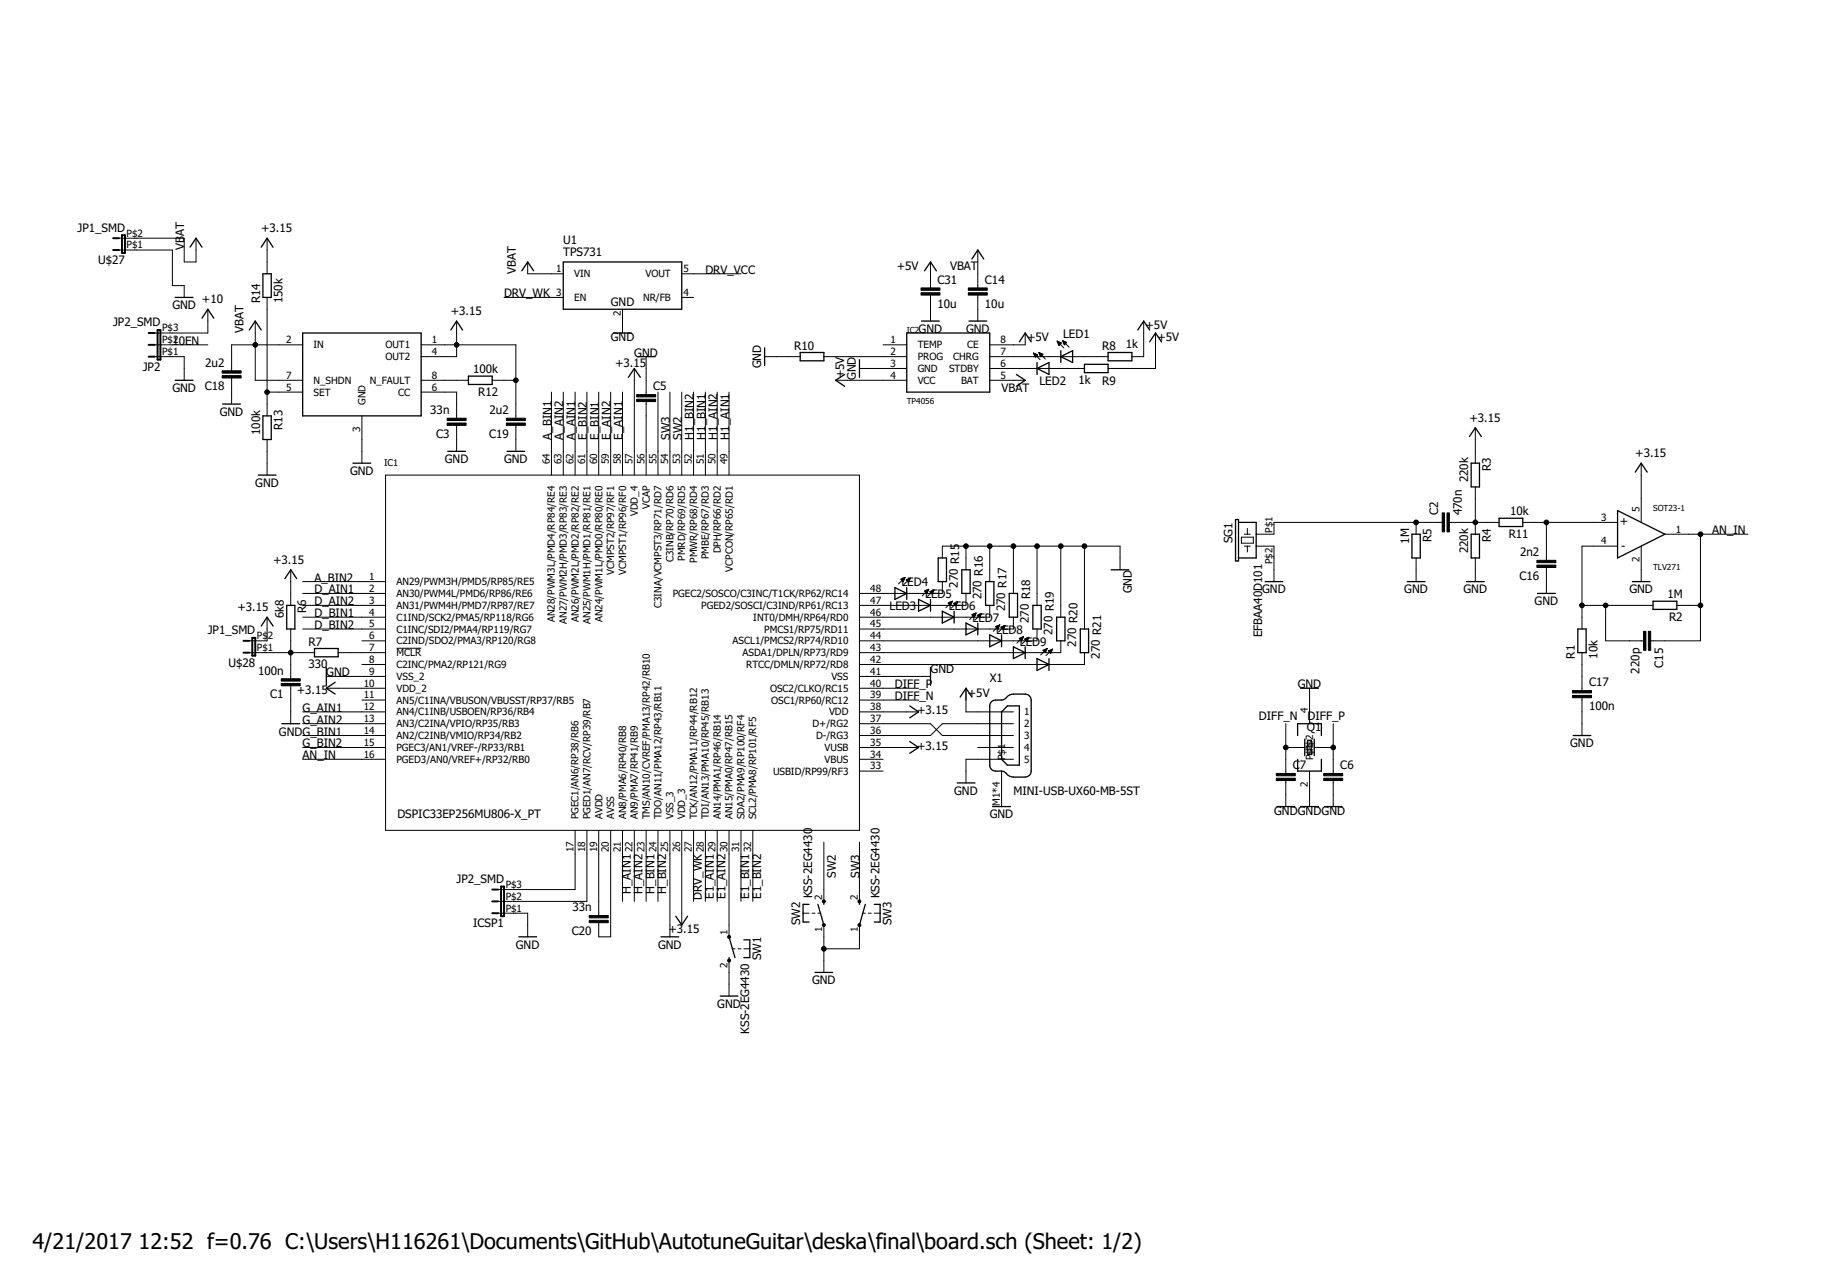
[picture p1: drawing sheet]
<svg xmlns="http://www.w3.org/2000/svg" width="297mm" height="210mm" viewBox="0 0 297 210" stroke-linecap="round" stroke-linejoin="round" font-family="sans-serif">
<g fill="none" stroke="#000" stroke-width=".16">
<path d="M19.4 38.8h10.6v3.9h1.9v-3.9M43.5 38.8v5.8M19.4 40.7h8.7v5.8h1.9v2M25.2 58.1h4.8v3.9M25.2 56.2h8.7M33.9 50.4v3.9h-8.7M41.6 52.3v9.7h7.7M43.5 48.5v19.3M49.3 56.2h-11.6v4.2M68.6 56.2h15.5v12M74.4 52.3v5.8h-5.8M82.1 48.5h9.7"/>
<path d="M86 42.7v1.9h5.8M101.4 50.4v3.9M105.3 58.1v6.2M111.1 44.6h9.6M111.1 48.5h1.9M124.6 58.1h5.8M134.2 58.1h13.5M143.9 56.2h3.8M151.6 42.7v4.2M151.6 48.1v4.2M159.3 40.7v6.2M159.3 48.1v4.2"/>
<path d="M161.3 58.1h19.3M167 54.3v1.9h-5.7M168.4 57.6l1.1 1M168.4 57.6h.1M168.4 57.6l.7 .2-.4 .4zM168.4 57.6h.2M168.5 57.7h.3M168.5 57.8h.5M168.6 57.9h.4M168.6 58h.3M168.6 58.1h.3M169.3 57.4l1 1.1"/>
<path d="M169.3 57.4l.6 .3-.3 .4zM169.3 57.5h.1M169.3 57.6h.2M169.4 57.6h.3M169.4 57.7h.5M169.4 57.8h.5M169.5 57.9h.3M169.5 58h.2M169.5 58.1h.1M172.3 55.6l1 1.1M172.3 55.6h.1M172.3 55.6l.6 .3-.3 .4"/>
<path d="M172.3 55.6l.3 .7M172.3 55.7h.2M172.3 55.8h.4M172.4 55.9h.4M172.4 55.9h.5M172.4 56h.4M172.5 56.1h.2M172.5 56.2h.1M172.6 56.3h.1M173.1 55.5l1.1 1.1M173.1 55.5l.7 .3-.4 .4zM173.1 55.5h.1"/>
<path d="M173.2 55.6h.2M173.2 55.7h.4M173.2 55.8h.6M173.3 55.9h.4M173.4 56h.2M173.4 56.1h.1M186.4 52.3v5.8h-2M188.3 54.3v5.7h-7.7M37.7 61.6v4.2M43.5 63.9h5.8M43.5 71.6v5.8M59 67.8v7.7"/>
<path d="M62.8 77.4h77.2v57.9h-77.2zM68.6 63.9h5.8v4.3M68.6 62h7.7M74.4 69.3v4.3M80.2 62h3.9M84.1 69.3v4.3M89.9 63.9v13.5M91.8 63.9v13.5M93.7 63.9v13.5M95.6 63.9v13.5M97.6 63.9v13.5M99.5 63.9v13.5"/>
<path d="M101.4 63.9v13.5M103.4 60v17.4M105.3 65.4v12M107.2 63.9v13.5M109.2 63.9v13.5M111.1 63.9v13.5M113 63.9v13.5M114.9 63.9v13.5M116.9 63.9v13.5M118.8 63.9v13.5M136.2 62h11.5M140 60h7.7"/>
<path d="M161.3 62h5.7M161.3 60h15.4M240.4 69.7v5.8M240.4 79.4v7.7M267.4 75.5v9.6M47.4 92.9v5.8M49.3 94.8h13.5M49.3 96.7h13.5M49.3 98.7h13.5M146.8 94.4h.5M146.9 94.4h.5M146.9 94.5h.4"/>
<path d="M147 94.6h.2M147.1 94.7h.1M147.1 94.3h.3M147.2 94.8h.1M147.3 94.2h.1M147.5 94.1l-1.1 1.1M147.5 94.1l-.7 .3 .4 .4M147.5 94.1l-.3 .7M147.7 94.5h.5M147.8 94.6h.3M147.8 94.4h.4M147.8 94.7h.3"/>
<path d="M147.9 94.8h.2M148 94.4h.3M148 94.9h.1M148.2 94.3h.1M148.3 94.2l-1 1.1M148.3 94.2l-.6 .3 .3 .4M148.3 94.2l-.3 .7M150.6 96.3l.7-.3-.3 .7zM150.7 96.4h.5M150.7 96.3h.5M150.8 96.5h.3M150.9 96.5h.2"/>
<path d="M150.9 96.6h.2M150.9 96.2h.4M151.1 96.1h.2M151.3 96l-1 1.1M151.5 96.4l.7-.3-.3 .7zM151.6 96.5h.4M151.6 96.4h.5M151.7 96.6h.3M151.8 96.3h.3M151.9 96.8h.1M152 96.2h.2M152.2 96.1l-1.1 1.1"/>
<path d="M153.5 94.8v1.9h-13.5M153.5 90.9v-1.9h29v3.9M154.5 98.3l.7-.3-.3 .7zM154.6 98.3h.4M154.6 98.2h.5M154.6 98.4h.4M154.7 98.5h.3M154.8 98.1h.3M154.8 98.6h.1M154.9 98.6h.1M155 98.1h.2M155.2 98l-1.1 1"/>
<path d="M155.2 98h.1M155.4 98.4h.5M155.5 98.5h.4M155.5 98.3h.4M155.6 98.6h.2M155.7 98.6h.1M155.7 98.2h.3M155.7 98.7h.1M155.9 98.1h.1M156 98.1l-1 1M156 98.1l-.6 .3 .4 .3M156 98.1l-.2 .6"/>
<path d="M157.4 96.7v2h-17.4M157.4 89v3.9M158.8 100h.2M159 99.9h.1M159 99.9l-1 1.1M159.9 100l-1 1M159.9 100l-.7 .3 .4 .4M159.9 100l-.3 .7M161.3 98.7v1.9h-21.3M161.3 89v5.8M165.1 89v7.7M169 89v9.7"/>
<path d="M172.8 89v11.6M176.7 89v13.5M202.3 87.5h1.9v1h-1.9zM202.8 89h.9M202.8 87.1h.9M203.2 86.1v1M203.2 89v1M204.7 89h2.9v5.8M230.7 85.1v2M230.7 90.9v3.9M235 85.1h-27.4v2h-2.9M236.2 85.1h8.1"/>
<path d="M240.4 90.9v3.9M248.1 85.1h15.5M252 85.1v6.2M252 92.5v4.2M257.8 98.7h11.5M261.6 98.7v5.7h6.2M263.6 89h-5.8v13.5M267.4 89v5.8M271.3 87.1h13.5M273.2 98.7h3.9M277.1 87.1v17.3h-8.1M40.6 106.4h10.6"/>
<path d="M43.5 100.6v3.8h-2.9M47.4 102.5v8.1M47.4 111.8v6.1M49.3 100.6h13.5M49.3 102.5h13.5M49.3 116h13.5M49.3 117.9h13.5M49.3 119.9h13.5M53.2 110.2h9.6M53.2 112.2h9.6M55.1 106.4h7.7M59 104.4h3.8"/>
<path d="M59 108.3h3.8M59 114.1h3.8M64.6 105.6h4M140 110.2h11.6M140 112.2h9.7M140 114.1h9.7M140 116h9.7M140 117.9h11.6l1.9 2h11.6M157.4 112.2v3.8h7.7M158.4 100.2l.6-.3-.3 .7zM158.4 100.2h.5M158.5 100.3h.4"/>
<path d="M158.6 100.4h.2M158.6 100.1h.4M158.7 100.5h.1M159.3 100.3h.5M159.3 100.2h.5M159.4 100.4h.3M159.4 100.5h.3M159.5 100.2h.4M159.6 100.7h.1M159.7 100.1h.2M162.2 102.1l.7-.3-.3 .7zM162.3 102.2h.5"/>
<path d="M162.3 102.1h.5M162.4 102.3h.3M162.5 102.3h.2M162.5 102h.3M162.5 102.4h.1M162.7 101.9h.2M162.9 101.8h.1M162.9 101.8l-1.1 1.1M163.1 102.3h.5M163.2 102.2h.5M163.2 102.3h.4M163.3 102.4h.3"/>
<path d="M163.4 102.1h.3M163.5 102.6h.1M163.6 102h.1M163.8 101.9l-1.1 1.1M163.8 101.9l-.7 .3 .4 .4M163.8 101.9l-.3 .7M165.1 100.6v1.9h-25.1M165.1 117.9h-11.6l-1.9 2h-11.6M166.1 104.1l.7-.3-.3 .6zM166.1 104.1h.5M166.1 104h.5M166.2 104.2h.4"/>
<path d="M166.3 104.3h.2M166.3 103.9h.4M166.4 104.4h.1M166.5 103.9h.2M166.7 103.8h.1M166.8 103.8l-1.1 1M167 104.2h.5M167 104.1h.5M167.1 104.3h.3M167.2 104.4h.2M167.2 104h.4M167.3 104.5h.1"/>
<path d="M167.4 103.9h.2M167.6 103.9l-1 1M167.6 103.9l-.6 .2 .3 .4M167.6 103.9l-.3 .6M169 102.5v1.9h-29M169.9 106l.7-.3-.3 .7zM170 106h.5M170.1 106.1h.3M170.2 106.2h.2M170.2 105.9h.3M170.3 106.3h.1M170.4 105.8h.2"/>
<path d="M170.6 105.7h.1M170.6 105.7l-1 1M170.9 106.1h.4M170.9 106h.5M170.9 106.2h.4M171 106.3h.3M171.1 106h.3M171.1 106.4h.1M171.2 106.5h.1M171.3 105.9h.1M171.5 105.8l-1.1 1M171.5 105.8h.1"/>
<path d="M171.5 105.8l-.7 .3 .4 .4M171.5 105.8l-.3 .7M172.8 104.4v2h-32.8M176.7 106.4v1.9h-36.7M209.5 117.9v8.1M213.4 112.2v5.7M217.2 117.9v8.1M257.8 106.4v6.1M257.8 113.7v6.2M49.3 121.8h13.5M49.3 123.7h13.5M93.7 135.3v9.7h-12.5"/>
<path d="M95.6 135.3v11.6h-14.4M97.6 135.3v13.9M99.5 135.3v17.4h-1.9v-2.3M101.4 135.3v11.6M103.4 135.3v11.6M105.3 135.3v11.6M107.2 135.3v11.6M109.2 135.3v17.4M111.1 135.3v15.4M113 135.3v11.6M114.9 135.3v11.6M116.9 135.3v11.6"/>
<path d="M118.8 135.3v17.4M120.7 135.3v11.6M122.7 135.3v11.6M134.2 137.2v9.7M140 137.2v9.7M140 121.8h9.7M140 123.7h3.9M140 125.7h3.9M159.3 121.8h5.8M163.2 125.7v5.7M165.1 123.7h-7.7v3.9M209.5 121.8h3.1"/>
<path d="M209.5 127.2v4.2M213.4 125.7v5.7M214.1 121.8h3.1M217.2 127.2v4.2M81.2 148.8h4.8v3.9M118.8 156.5v5.8M119.3 154.6h.5M120.2 154.6h.5M121.2 154.6h1M130.9 148.8h.9M132.3 148.8h.5M133.3 148.8h.5"/>
<path d="M134.2 150.7v7.8M140 150.7v3.9h-5.8M140.5 148.8h.5M141.5 148.8h.5M142.5 148.8h.9"/>
</g>
<g fill="none" stroke="#000" stroke-width=".21">
<path d="M28.6 48.5h2.9M31 40.3l.9-1.5 1 1.5M32.9 51.9l1-1.5 .9 1.5M40.6 53.8l1-1.5 1 1.5M42.6 40.3l.9-1.5 1 1.5M42.8 44.6h1.4v3.9h-1.4zM49.3 54.3h19.3v13.5h-19.3zM73.4 53.8l1-1.5 1 1.5M85 44.1l1-1.4 1 1.4M91.8 42.7h19.3v7.7h-19.3zM100 54.3h2.9M103.8 58.1h2.9"/>
<path d="M124.6 56.7v2.9M130.4 57.4h3.8v1.4h-3.8zM140 58.6v2.9M147.7 54.3h13.6v9.6h-13.6zM150.2 52.3h2.9M150.6 44.1l1-1.4 1 1.4M157.9 52.3h2.9M158.4 42.2l.9-1.5 1 1.5M166.1 55.7l.9-1.4 1 1.4M169 59.1v1.9M172.8 58.1l2-1v2zM172.8 57.1v2"/>
<path d="M176.7 59.4h3.9v1.3h-3.9zM180.6 57.4h3.8v1.4h-3.8zM185.4 53.8l1-1.5 .9 1.5M187.3 55.7l1-1.4 1 1.4M28.6 62h2.9M36.3 65.8h2.9M42.1 77.4h2.9M42.8 67.8h1.4v3.8h-1.4zM57.5 75.5h2.9M73 73.6h2.9M76.3 61.3h3.9v1.4h-3.9zM82.6 73.6h2.9"/>
<path d="M102.4 61.5l1-1.5 .9 1.5M137.6 61l-1.4 1 1.4 .9M165.6 61l1.4 1-1.4 .9M169 60l1.9-.9v1.9zM239.4 71.1l1-1.4 1 1.4M239.7 75.5h1.4v3.9h-1.4zM266.4 76.9l1-1.4 1 1.4M46.4 94.3l1-1.4 .9 1.4M46.7 98.7h1.3v3.8h-1.3zM145.8 95.8l1.9 .9-1.9 1zM147.7 95.8v1.9M149.7 97.7l1.9 1-1.9 .9z"/>
<path d="M151.6 97.7v1.9M152.9 90.9h1.3v3.9h-1.3zM153.5 99.6l2 1-2 .9zM155.5 99.6v1.9M156.7 92.9h1.4v3.8h-1.4zM160.6 94.8h1.3v3.9h-1.3zM164.4 96.7h1.4v3.9h-1.4zM168.3 98.7h1.4v3.8h-1.4zM181 92.9h2.9M201.3 84.7h.5v6.7h-.5zM201.8 85.1h2.9v5.8h-2.9M206.1 94.8h2.9"/>
<path d="M229.3 94.8h2.9M230.1 87.1h1.3v3.8h-1.3zM239 94.8h2.9M239.7 87.1h1.4v3.8h-1.4zM244.3 84.5h3.8v1.3h-3.8zM250.5 96.7h2.9M263.6 83.2l7.7 3.9-7.7 3.8zM266 94.8h2.9M269.3 98h3.9v1.3h-3.9zM42.6 102l.9-1.4 1 1.4M45.9 117.9h2.9M51.2 105.7h3.9v1.3h-3.9z"/>
<path d="M53.2 108.8v2.9M54.6 111.2l-1.4 1 1.4 .9M148.2 115l1.5 1-1.5 1M151.6 108.8v2.9M156.4 113.6l1-1.4 1 1.4M157.4 101.5l1.9 1-1.9 1zM159.3 101.5v2M161.3 103.5l1.9 .9-1.9 1zM161.5 114.4a1.67 1.67 0 0 1 1.7-.3l.4-.1 .4-.3a1.53 1.53 0 0 1 1.1-.6h1.9a1.01 1.01 0 0 1 1 1v11.6a1.01 1.01 0 0 1-1 .9h-1.9a2.24 2.24 0 0 1-1.5-.8l-.4-.1a1.85 1.85 0 0 1-1.7-.3l-.2-.7v-9.7zM163.2 103.5v1.9M164.1 115h2v9.7h-2l-.9-1v-7.7zM165.1 105.4l1.9 1-1.9 .9z"/>
<path d="M167 105.4v1.9M169 107.3l1.9 1-1.9 1zM170.9 107.3v2M172.2 100.6h1.3v3.8h-1.3zM176 102.5h1.4v3.9h-1.4zM211.4 119.9v-2h3.9v2M211.9 112.2h2.9M256.3 119.9h2.9M257.1 102.5h1.3v3.9h-1.3zM148.2 120.8l1.5 1-1.5 1M156 127.6h2.9M161.7 131.4h2.9"/>
<path d="M208.1 131.4h2.9M211.4 123.7v2h3.9v-2M211.9 131.4h2.9M212.6 120.5v2.6M213.1 120.6h.6v2.4h-.6zM214.1 120.5v2.6M215.8 131.4h2.9M84.5 152.7h2.9M107.7 152.7h2.9M110.1 149.3l1 1.4 .9-1.4M118.8 156.1v.4M118.8 152.7l1 3.4"/>
<path d="M121.2 153.2h1v2.9h-1M131.8 147.4h-.9v2.9h.9M132.8 158.5h2.9M133.3 147.4l.9 3.3M134.2 146.9v.5M140 146.9v.5M141 147.4l-1 3.3M142.5 147.4h.9v2.9h-.9M117.3 162.3h2.9"/>
</g>
<g fill="#000" stroke="#000" stroke-width=".16">
<path d="M150.1 47.7h3.1v.4h-3.1zM150.1 46.9h3.1v.4h-3.1zM157.8 47.7h3.1v.4h-3.1zM157.8 46.9h3.1v.4h-3.1zM36.2 60.4h3.1v.4h-3.1zM36.2 61.2h3.1v.4h-3.1zM72.9 68.2h3v.3h-3zM72.9 68.9h3v.4h-3zM82.5 68.2h3.1v.3h-3.1zM82.5 68.9h3.1v.4h-3.1zM103.7 65.1h3.1v.3h-3.1zM103.7 64.3h3.1v.4h-3.1z"/>
<path d="M235 83.6h.4v3.1h-.4zM235.8 83.6h.4v3.1h-.4zM250.4 91.3h3.1v.4h-3.1zM250.4 92.1h3.1v.4h-3.1zM45.8 110.6h3.1v.4h-3.1zM45.8 111.4h3.1v.4h-3.1zM256.2 113.3h3.1v.4h-3.1zM256.2 112.5h3.1v.4h-3.1zM267.8 102.9h.4v3.1h-.4zM268.6 102.9h.4v3.1h-.4zM208 126.8h3.1v.4h-3.1zM208 126h3.1v.4h-3.1z"/>
<path d="M215.7 126.8h3.1v.4h-3.1zM215.7 126h3.1v.4h-3.1zM96 149.2h3.1v.4h-3.1zM96 150h3.1v.4h-3.1z"/>
</g>
<g fill="none" stroke="#000" stroke-width=".32">
<path d="M18.4 38.8h1M19.9 38.3h.5v2.9h-.5zM18.4 40.7h1M24.2 54.3h1M24.2 56.2h1M24.2 58.1h1M25.7 53.8h.4v4.8h-.4zM39.7 106.4h.9M39.7 104.4h.9M41.1 103.9h.5v2.9h-.5zM80.2 145h1M80.2 146.9h1"/>
<path d="M80.2 148.8h1M81.6 144.5h.5v4.8h-.5z"/>
</g>
<g fill="#000" stroke="#000" stroke-width=".16">
<path d="M118.6 152.5l.2-.1 .2 .1v.4h-.4z" fill-rule="evenodd"/>
<path d="M118.6 156.4h.4v.3l-.2 .1-.2-.1z" fill-rule="evenodd"/>
<path d="M134.1 150.6l.1-.1 .2 .1 .1 .1-.1 .2h-.3l-.1-.2z" fill-rule="evenodd"/>
<path d="M134.1 146.7h.3l.1 .2-.1 .2-.2 .1-.1-.1-.1-.2z" fill-rule="evenodd"/>
<path d="M139.8 150.6l.2-.1 .2 .1v.3h-.4z" fill-rule="evenodd"/>
<path d="M139.8 146.7h.4v.4l-.2 .1-.2-.1z" fill-rule="evenodd"/>
<circle cx="41.6" cy="56.2" r=".38"/>
<circle cx="74.4" cy="56.2" r=".38"/>
<circle cx="43.5" cy="63.9" r=".38"/>
<circle cx="84.1" cy="62" r=".38"/>
<circle cx="157.4" cy="89" r=".38"/>
<circle cx="161.3" cy="89" r=".38"/>
<circle cx="165.1" cy="89" r=".38"/>
<circle cx="169" cy="89" r=".38"/>
<circle cx="172.8" cy="89" r=".38"/>
<circle cx="176.7" cy="89" r=".38"/>
<circle cx="230.7" cy="85.1" r=".38"/>
<circle cx="240.4" cy="85.1" r=".38"/>
<circle cx="252" cy="85.1" r=".38"/>
<circle cx="257.8" cy="98.7" r=".38"/>
<circle cx="261.6" cy="98.7" r=".38"/>
<circle cx="277.1" cy="87.1" r=".38"/>
<circle cx="277.1" cy="98.7" r=".38"/>
<circle cx="47.4" cy="106.4" r=".38"/>
<circle cx="209.5" cy="121.8" r=".38"/>
<circle cx="217.2" cy="121.8" r=".38"/>
<circle cx="134.2" cy="154.6" r=".38"/>
</g>
<g font-size="3.5">
<text x="5.3" y="203.6">4/21/2017</text>
<text x="22.6" y="203.6">12:52 f=0.76 C:\Users\H116261\Documents\GitHub\AutotuneGuitar\deska\final\board.sch (Sheet: 1/2)</text>
</g>
<g font-size="1.9">
<text x="12.6" y="37.8">JP1_SMD</text>
<text x="30" y="40.8" transform="rotate(-90 30 40.8)">VB</text>
<text x="30" y="38.5" transform="rotate(-90 30 38.5)">AT</text>
<text x="42.6" y="37.9">+3.15</text>
<text x="91.8" y="41.7">TPS731</text>
<text x="91.8" y="39.8">U1</text>
<text x="16" y="43.1">U$27</text>
<text x="84.1" y="44.6" transform="rotate(-90 84.1 44.6)">VBAT</text>
<text x="114.9" y="44.6">DRV_VCC</text>
<text x="146.1" y="44">+5V</text>
<text x="152.8" y="46.3">C31</text>
<text x="154.8" y="44">VBAT</text>
<text x="160.5" y="46.3">C14</text>
<text x="18.4" y="53.2">JP2_SMD</text>
<text x="28.1" y="50.4">GND</text>
<text x="32.9" y="49.4">+10</text>
<text x="42.4" y="49.4" transform="rotate(-90 42.4 49.4)">R14</text>
<text x="46" y="49.4" transform="rotate(-90 46 49.4)">150k</text>
<text x="73.4" y="51.4">+3.15</text>
<text x="82.1" y="48.5">DRV_WK</text>
<text x="99.5" y="49.8">GND</text>
<text x="152.8" y="50.1">10u</text>
<text x="160.5" y="50.1">10u</text>
<text x="186.7" y="53.7">+5V</text>
<text x="28.1" y="56.2">10EN</text>
<text x="33.4" y="59.8">2u2</text>
<text x="39.7" y="54.3" transform="rotate(-90 39.7 54.3)">VBAT</text>
<text x="99.5" y="55.6">GND</text>
<text x="100.2" y="59.8">+3.15</text>
<text x="103.4" y="58.1">GND</text>
<text x="129.4" y="57">R10</text>
<text x="149.7" y="54.3">GND</text>
<text x="157.4" y="54.3">GND</text>
<text x="167.4" y="55.6">+5V</text>
<text x="173.2" y="55">LED1</text>
<text x="179.6" y="57">R8</text>
<text x="183.5" y="56.8">1k</text>
<text x="188.6" y="55.6">+5V</text>
<text x="23.3" y="60.4">JP2</text>
<text x="28.1" y="63.9">GND</text>
<text x="33.4" y="63.6">C18</text>
<text x="77.1" y="60.8">100k</text>
<text x="77.9" y="64.5">R12</text>
<text x="106.4" y="63.6">C5</text>
<text x="124" y="60" transform="rotate(-90 124 60)">GND</text>
<text x="137.5" y="61.7" transform="rotate(-90 137.5 61.7)">+5V</text>
<text x="139.5" y="62" transform="rotate(-90 139.5 62)">GND</text>
<text x="163.2" y="63.9">VBAT</text>
<text x="169.4" y="62.8">LED2</text>
<text x="175.7" y="62.6">1k</text>
<text x="179.6" y="62.8">R9</text>
<text x="35.8" y="67.8">GND</text>
<text x="42.4" y="70.9" transform="rotate(-90 42.4 70.9)">100k</text>
<text x="46" y="70.1" transform="rotate(-90 46 70.1)">R13</text>
<text x="70.1" y="67.5">33n</text>
<text x="71.1" y="71.3">C3</text>
<text x="79.7" y="71.3">C19</text>
<text x="79.8" y="67.5">2u2</text>
<text x="89.8" y="71.6" transform="rotate(-90 89.8 71.6)">A_BIN1</text>
<text x="91.8" y="71.6" transform="rotate(-90 91.8 71.6)">A_AIN2</text>
<text x="93.7" y="71.6" transform="rotate(-90 93.7 71.6)">A_AIN1</text>
<text x="95.6" y="71.6" transform="rotate(-90 95.6 71.6)">E_BIN2</text>
<text x="97.6" y="71.6" transform="rotate(-90 97.6 71.6)">E_BIN1</text>
<text x="99.5" y="71.6" transform="rotate(-90 99.5 71.6)">E_AIN2</text>
<text x="101.4" y="71.6" transform="rotate(-90 101.4 71.6)">E_AIN1</text>
<text x="109.1" y="71.6" transform="rotate(-90 109.1 71.6)">SW3</text>
<text x="111.1" y="71.6" transform="rotate(-90 111.1 71.6)">SW2</text>
<text x="113" y="71.6" transform="rotate(-90 113 71.6)">H1_BIN2</text>
<text x="114.9" y="71.6" transform="rotate(-90 114.9 71.6)">H1_BIN1</text>
<text x="116.9" y="71.6" transform="rotate(-90 116.9 71.6)">H1_AIN2</text>
<text x="118.8" y="71.6" transform="rotate(-90 118.8 71.6)">H1_AIN1</text>
<text x="239.4" y="68.7">+3.15</text>
<text x="57" y="77.4">GND</text>
<text x="72.5" y="75.5">GND</text>
<text x="82.1" y="75.5">GND</text>
<text x="242.9" y="76.7" transform="rotate(-90 242.9 76.7)">R3</text>
<text x="266.5" y="74.5">+3.15</text>
<text x="41.6" y="79.3">GND</text>
<text x="234.3" y="84" transform="rotate(-90 234.3 84)">C2</text>
<text x="238.2" y="84" transform="rotate(-90 238.2 84)">470n</text>
<text x="239.2" y="78.6" transform="rotate(-90 239.2 78.6)">220k</text>
<text x="246.1" y="84">10k</text>
<text x="200.8" y="88.5" transform="rotate(-90 200.8 88.5)">SG1</text>
<text x="229.6" y="88.6" transform="rotate(-90 229.6 88.6)">1M</text>
<text x="233.2" y="88.3" transform="rotate(-90 233.2 88.3)">R5</text>
<text x="242.9" y="88.3" transform="rotate(-90 242.9 88.3)">R4</text>
<text x="245.8" y="87.6">R11</text>
<text x="263.9" y="85.5">+</text>
<text x="264.1" y="89.6">-</text>
<text x="279" y="87.1">AN_IN</text>
<text x="44.5" y="91.9">+3.15</text>
<text x="51.2" y="94.8">A_BIN2</text>
<text x="146.9" y="95.6">LED4</text>
<text x="156" y="95.8" transform="rotate(-90 156 95.8)">270 R15</text>
<text x="239.2" y="90.2" transform="rotate(-90 239.2 90.2)">220k</text>
<text x="247.6" y="94.5">C16</text>
<text x="247.7" y="90.6">2n2</text>
<text x="38.7" y="99.6">+3.15</text>
<text x="46.2" y="100.7" transform="rotate(-90 46.2 100.7)">6k8</text>
<text x="49.9" y="99.9" transform="rotate(-90 49.9 99.9)">R6</text>
<text x="51.2" y="100.6">D_BIN1</text>
<text x="51.2" y="96.7">D_AIN1</text>
<text x="51.2" y="98.6">D_AIN2</text>
<text x="145" y="99.4">LED3</text>
<text x="150.7" y="97.5">LED5</text>
<text x="154.6" y="99.4">LED6</text>
<text x="158.5" y="101.3">LED7</text>
<text x="159.9" y="97.7" transform="rotate(-90 159.9 97.7)">270 R16</text>
<text x="163.8" y="99.6" transform="rotate(-90 163.8 99.6)">270 R17</text>
<text x="167.6" y="101.5" transform="rotate(-90 167.6 101.5)">270 R18</text>
<text x="184.4" y="96.7" transform="rotate(-90 184.4 96.7)">GND</text>
<text x="205.7" y="96.7">GND</text>
<text x="228.8" y="96.7">GND</text>
<text x="238.5" y="96.7">GND</text>
<text x="250" y="98.6">GND</text>
<text x="265.5" y="96.7">GND</text>
<text x="271.7" y="97.5">1M</text>
<text x="272" y="101.1">R2</text>
<text x="33.9" y="103.4">JP1_SMD</text>
<text x="50.3" y="105.2">R7</text>
<text x="51.2" y="102.5">D_BIN2</text>
<text x="162.3" y="103.3">LED8</text>
<text x="166.2" y="105.2">LED9</text>
<text x="171.5" y="103.5" transform="rotate(-90 171.5 103.5)">270 R19</text>
<text x="175.4" y="105.4" transform="rotate(-90 175.4 105.4)">270 R20</text>
<text x="179.2" y="107.3" transform="rotate(-90 179.2 107.3)">270 R21</text>
<text x="205.7" y="103.8" transform="rotate(-90 205.7 103.8)">EFBA 40D101</text>
<text x="256.6" y="107.3" transform="rotate(-90 256.6 107.3)">R1</text>
<text x="260.3" y="107.3" transform="rotate(-90 260.3 107.3)">10k</text>
<text x="37.2" y="108.7">U$28</text>
<text x="42.1" y="109.9">100n</text>
<text x="44" y="113.8">C1</text>
<text x="48.3" y="113.1">+3.15</text>
<text x="50.3" y="108.9">330</text>
<text x="53.2" y="110.2">GND</text>
<text x="145.8" y="112.2">DIFF_P</text>
<text x="151.6" y="109.7">GND</text>
<text x="157.7" y="113.5">+5V</text>
<text x="161.3" y="111.2">X1</text>
<text x="211.4" y="112.2">GND</text>
<text x="258.9" y="111.9">C17</text>
<text x="267.1" y="109.8" transform="rotate(-90 267.1 109.8)">220p</text>
<text x="271" y="108.8" transform="rotate(-90 271 108.8)">C15</text>
<text x="45.5" y="119.9">GNDG_BIN1</text>
<text x="49.3" y="117.9">G_AIN2</text>
<text x="49.3" y="116">G_AIN1</text>
<text x="145.8" y="114.1">DIFF_N</text>
<text x="149.4" y="116.4">+3.15</text>
<text x="205.1" y="117.4">DIFF_N</text>
<text x="212.9" y="119.1">Q1</text>
<text x="213.1" y="117.4">DIFF_P</text>
<text x="258.9" y="115.7">100n</text>
<text x="49.3" y="123.7">AN_IN</text>
<text x="49.3" y="121.8">G_BIN2</text>
<text x="149.4" y="122.2">+3.15</text>
<text x="210.7" y="125.4">C7</text>
<text x="218.4" y="125.4">C6</text>
<text x="255.8" y="121.8">GND</text>
<text x="155.5" y="129.5">GND</text>
<text x="165.1" y="129.5">MINI-USB-UX60-MB-5ST</text>
<text x="64.8" y="133.4">DSPIC33EP256MU806-X_PT</text>
<text x="161.3" y="133.4">GND</text>
<text x="207.6" y="132.8">GNDGNDGND</text>
<text x="74.4" y="143.9">JP2_SMD</text>
<text x="136.2" y="143" transform="rotate(-90 136.2 143)">SW2</text>
<text x="140" y="143" transform="rotate(-90 140 143)">SW3</text>
<text x="93.3" y="148.5">33n</text>
<text x="102.8" y="145.7" transform="rotate(-90 102.8 145.7)">H_AIN1</text>
<text x="104.7" y="145.7" transform="rotate(-90 104.7 145.7)">H_AIN2</text>
<text x="106.6" y="145.7" transform="rotate(-90 106.6 145.7)">H_BIN1</text>
<text x="108.6" y="145.7" transform="rotate(-90 108.6 145.7)">H_BIN2</text>
<text x="114.4" y="146.7" transform="rotate(-90 114.4 146.7)">DRV_WK</text>
<text x="116.3" y="146.5" transform="rotate(-90 116.3 146.5)">E1_AIN1</text>
<text x="118.2" y="146.5" transform="rotate(-90 118.2 146.5)">E1_AIN2</text>
<text x="122.1" y="146.5" transform="rotate(-90 122.1 146.5)">E1_BIN1</text>
<text x="124" y="146.5" transform="rotate(-90 124 146.5)">E1_BIN2</text>
<text x="132.3" y="146.4" transform="rotate(-90 132.3 146.4)">KSS-2EG4430</text>
<text x="143.3" y="146.4" transform="rotate(-90 143.3 146.4)">KSS-2EG4430</text>
<text x="77.1" y="151.1">ICSP1</text>
<text x="84.1" y="154.6">GND</text>
<text x="93.2" y="152.4">C20</text>
<text x="107.2" y="154.6">GND</text>
<text x="108.9" y="152.1">+3.15</text>
<text x="130.4" y="150.8" transform="rotate(-90 130.4 150.8)">SW2</text>
<text x="145.2" y="150.8" transform="rotate(-90 145.2 150.8)">SW3</text>
<text x="124" y="156.5" transform="rotate(-90 124 156.5)">SW1</text>
<text x="132.3" y="160.4">GND</text>
<text x="116.9" y="164.3">GND</text>
<text x="122.1" y="168.5" transform="rotate(-90 122.1 168.5)">KSS-2EG4430</text>
</g>
<g font-size="1.6">
<text x="20.6" y="40.5">P$1</text>
<text x="20.6" y="38.6">P$2</text>
<text x="90.6" y="44.3">1</text>
<text x="93.6" y="45.2">VIN</text>
<text x="105.2" y="45.2">VOUT</text>
<text x="111.3" y="44.3">5</text>
<text x="26.4" y="54">P$3</text>
<text x="90.6" y="48.2">3</text>
<text x="93.6" y="49.1">EN</text>
<text x="101.2" y="51.6" transform="rotate(-90 101.2 51.6)">2</text>
<text x="104.8" y="49.1">NR/FB</text>
<text x="111.3" y="48.2">4</text>
<text x="26.4" y="57.9">P$1</text>
<text x="26.4" y="55.9">P$2</text>
<text x="46.6" y="55.9">2</text>
<text x="51.1" y="56.8">IN</text>
<text x="62.8" y="56.8">OUT1</text>
<text x="62.8" y="58.7">OUT2</text>
<text x="70.4" y="55.9">1</text>
<text x="70.4" y="57.9">4</text>
<text x="145.1" y="55.9">1</text>
<text x="145.1" y="57.9">2</text>
<text x="145.1" y="59.8">3</text>
<text x="149.5" y="56.8">TEMP</text>
<text x="149.5" y="58.7">PROG</text>
<text x="155.3" y="58.7">CHRG</text>
<text x="157.6" y="56.8">CE</text>
<text x="163" y="59.8">6</text>
<text x="163" y="57.9">7</text>
<text x="163" y="55.9">8</text>
<text x="46.6" y="63.6">5</text>
<text x="46.6" y="61.7">7</text>
<text x="51.1" y="64.5">SET</text>
<text x="51.1" y="62.6">N_SHDN</text>
<text x="59.5" y="66" transform="rotate(-90 59.5 66)">GND</text>
<text x="60.2" y="62.6">N_FAULT</text>
<text x="64.9" y="64.5">CC</text>
<text x="70.4" y="63.6">6</text>
<text x="70.4" y="61.7">8</text>
<text x="145.1" y="61.7">4</text>
<text x="149.5" y="60.6">GND</text>
<text x="149.5" y="62.6">VCC</text>
<text x="154.6" y="60.6">STDBY</text>
<text x="156.6" y="62.6">BAT</text>
<text x="163" y="61.7">5</text>
<text x="58.7" y="70.4" transform="rotate(-90 58.7 70.4)">3</text>
<text x="89.6" y="75.6" transform="rotate(-90 89.6 75.6)">64</text>
<text x="91.5" y="75.6" transform="rotate(-90 91.5 75.6)">63</text>
<text x="93.4" y="75.6" transform="rotate(-90 93.4 75.6)">62</text>
<text x="95.4" y="75.6" transform="rotate(-90 95.4 75.6)">61</text>
<text x="97.3" y="75.6" transform="rotate(-90 97.3 75.6)">60</text>
<text x="99.2" y="75.6" transform="rotate(-90 99.2 75.6)">59</text>
<text x="101.2" y="75.6" transform="rotate(-90 101.2 75.6)">58</text>
<text x="103.1" y="75.6" transform="rotate(-90 103.1 75.6)">57</text>
<text x="105" y="75.6" transform="rotate(-90 105 75.6)">56</text>
<text x="106.9" y="75.6" transform="rotate(-90 106.9 75.6)">55</text>
<text x="108.9" y="75.6" transform="rotate(-90 108.9 75.6)">54</text>
<text x="110.8" y="75.6" transform="rotate(-90 110.8 75.6)">53</text>
<text x="112.7" y="75.6" transform="rotate(-90 112.7 75.6)">52</text>
<text x="114.7" y="75.6" transform="rotate(-90 114.7 75.6)">51</text>
<text x="116.6" y="75.6" transform="rotate(-90 116.6 75.6)">50</text>
<text x="118.5" y="75.6" transform="rotate(-90 118.5 75.6)">49</text>
<text x="105.9" y="83" transform="rotate(-90 105.9 83)">VCAP</text>
<text x="267.1" y="83.4" transform="rotate(-90 267.1 83.4)">5</text>
<text x="103.9" y="84.1" transform="rotate(-90 103.9 84.1)">VDD_4</text>
<text x="207.3" y="86.8" transform="rotate(-90 207.3 86.8)">P$1</text>
<text x="260.9" y="84.9">3</text>
<text x="260.9" y="88.7">4</text>
<text x="273.1" y="86.8">1</text>
<text x="60.2" y="94.5">1</text>
<text x="64.6" y="95.4">AN29/PWM3H/PMD5/RP85/RE5</text>
<text x="100.1" y="93.7" transform="rotate(-90 100.1 93.7)">VCMPST2/RP97/RF1</text>
<text x="102" y="93.7" transform="rotate(-90 102 93.7)">VCMPST1/RP96/RF0</text>
<text x="109.7" y="91.6" transform="rotate(-90 109.7 91.6)">C3INB/RP70/RD6</text>
<text x="111.7" y="91.4" transform="rotate(-90 111.7 91.4)">PMRD/RP69/RD5</text>
<text x="113.6" y="91.7" transform="rotate(-90 113.6 91.7)">PMWR/RP68/RD4</text>
<text x="115.5" y="91.1" transform="rotate(-90 115.5 91.1)">PMBE/RP67/RD3</text>
<text x="117.5" y="90.2" transform="rotate(-90 117.5 90.2)">DPH/RP66/RD2</text>
<text x="119.4" y="93.1" transform="rotate(-90 119.4 93.1)">VCPCON/RP65/RD1</text>
<text x="207.3" y="91.9" transform="rotate(-90 207.3 91.9)">P$2</text>
<text x="267.1" y="91.7" transform="rotate(-90 267.1 91.7)">2</text>
<text x="60.2" y="96.4">2</text>
<text x="60.2" y="98.4">3</text>
<text x="60.2" y="100.3">4</text>
<text x="64.6" y="97.3">AN30/PWM4L/PMD6/RP86/RE6</text>
<text x="64.6" y="99.2">AN31/PWM4H/PMD7/RP87/RE7</text>
<text x="64.6" y="101.2">C1IND/SCK2/PMA5/RP118/RG6</text>
<text x="90.4" y="101.4" transform="rotate(-90 90.4 101.4)">AN28/PWM3L/PMD4/RP84/RE4</text>
<text x="92.4" y="101.7" transform="rotate(-90 92.4 101.7)">AN27/PWM2H/PMD3/RP83/RE3</text>
<text x="94.3" y="101.4" transform="rotate(-90 94.3 101.4)">AN26/PWM2L/PMD2/RP82/RE2</text>
<text x="96.2" y="101.7" transform="rotate(-90 96.2 101.7)">AN25/PWM1H/PMD1/RP81/RE1</text>
<text x="98.2" y="101.4" transform="rotate(-90 98.2 101.4)">AN24/PWM1L/PMD0/RP80/RE0</text>
<text x="107.8" y="99.1" transform="rotate(-90 107.8 99.1)">C3INA/VCMPST3/RP71/RD7</text>
<text x="109.6" y="97.3">PGEC2/SOSCO/C3INC/T1CK/RP62/RC14</text>
<text x="114.3" y="99.2">PGED2/SOSCI/C3IND/RP61/RC13</text>
<text x="122.7" y="101.2">INT0/DMH/RP64/RD0</text>
<text x="141.8" y="96.4">48</text>
<text x="141.8" y="98.4">47</text>
<text x="141.8" y="100.3">46</text>
<text x="41.9" y="106.1">P$1</text>
<text x="41.9" y="104.2">P$2</text>
<text x="60.2" y="102.2">5</text>
<text x="60.2" y="104.2">6</text>
<text x="60.2" y="106.1">7</text>
<text x="64.6" y="103.1">C1INC/SDI2/PMA4/RP119/RG7</text>
<text x="64.6" y="105">C2IND/SDO2/PMA3/RP120/RG8</text>
<text x="64.6" y="106.9">MCLR</text>
<text x="119.4" y="105">ASCL1/PMCS2/RP74/RD10</text>
<text x="121" y="107">ASDA1/DPLN/RP73/RD9</text>
<text x="124.5" y="103.1">PMCS1/RP75/RD11</text>
<text x="141.8" y="102.2">45</text>
<text x="141.8" y="104.2">44</text>
<text x="141.8" y="106.1">43</text>
<text x="59.3" y="111.9">10</text>
<text x="59.3" y="113.8">11</text>
<text x="60.2" y="108">8</text>
<text x="60.2" y="110">9</text>
<text x="64.6" y="108.9">C2INC/PMA2/RP121/RG9</text>
<text x="64.6" y="110.8">VSS_2</text>
<text x="64.6" y="112.7">VDD_2</text>
<text x="121.6" y="108.9">RTCC/DMLN/RP72/RD8</text>
<text x="125.5" y="112.7">OSC2/CLKO/RC15</text>
<text x="135.5" y="110.8">VSS</text>
<text x="141.8" y="108">42</text>
<text x="141.8" y="110">41</text>
<text x="141.8" y="111.9">40</text>
<text x="141.8" y="113.8">39</text>
<text x="59.3" y="115.7">12</text>
<text x="59.3" y="117.7">13</text>
<text x="59.3" y="119.6">14</text>
<text x="64.6" y="114.7">AN5/C1INA/VBUSON/VBUSST/RP37/RB5</text>
<text x="64.6" y="116.6">AN4/C1INB/USBOEN/RP36/RB4</text>
<text x="64.6" y="118.5">AN3/C2INA/VPIO/RP35/RB3</text>
<text x="125.7" y="114.7">OSC1/RP60/RC12</text>
<text x="132.4" y="118.5">D+/RG2</text>
<text x="135.1" y="116.6">VDD</text>
<text x="141.8" y="115.7">38</text>
<text x="141.8" y="117.7">37</text>
<text x="141.8" y="119.6">36</text>
<text x="166.9" y="116.6">1</text>
<text x="166.9" y="118.5">2</text>
<text x="213.1" y="116.2" transform="rotate(-90 213.1 116.2)">4</text>
<text x="59.3" y="121.5">15</text>
<text x="59.3" y="123.5">16</text>
<text x="64.6" y="120.5">AN2/C2INB/VMIO/RP34/RB2</text>
<text x="64.6" y="122.4">PGEC3/AN1/VREF-/RP33/RB1</text>
<text x="64.6" y="124.3">PGED3/AN0/VREF+/RP32/RB0</text>
<text x="133" y="120.5">D-/RG3</text>
<text x="134.4" y="122.4">VUSB</text>
<text x="134.4" y="124.3">VBUS</text>
<text x="141.8" y="121.5">35</text>
<text x="141.8" y="123.5">34</text>
<text x="141.8" y="125.4">33</text>
<text x="163.8" y="123.9" transform="rotate(-90 163.8 123.9)">P$1</text>
<text x="166.9" y="120.5">3</text>
<text x="166.9" y="122.4">4</text>
<text x="166.9" y="124.3">5</text>
<text x="214" y="123.9" transform="rotate(-90 214 123.9)">P$P1$2</text>
<text x="126" y="126.3">USBID/RP99/RF3</text>
<text x="162.9" y="131.4" transform="rotate(-90 162.9 131.4)">M1*4</text>
<text x="213.1" y="128.3" transform="rotate(-90 213.1 128.3)">2</text>
<text x="94.3" y="133.5" transform="rotate(-90 94.3 133.5)">PGEC1/AN6/RP38/RB6</text>
<text x="96.2" y="133.5" transform="rotate(-90 96.2 133.5)">PGED1/AN7/RCV/RP39/RB7</text>
<text x="98.1" y="133.5" transform="rotate(-90 98.1 133.5)">AVDD</text>
<text x="100.1" y="133.5" transform="rotate(-90 100.1 133.5)">AVSS</text>
<text x="102" y="133.5" transform="rotate(-90 102 133.5)">AN8/PMA6/RP40/RB8</text>
<text x="103.9" y="133.5" transform="rotate(-90 103.9 133.5)">AN9/PMA7/RP41/RB9</text>
<text x="105.9" y="133.5" transform="rotate(-90 105.9 133.5)">TMS/AN10/CVREF/PMA13/RP42/RB10</text>
<text x="107.8" y="133.5" transform="rotate(-90 107.8 133.5)">TDO/AN11/PMA12/RP43/RB11</text>
<text x="109.7" y="133.5" transform="rotate(-90 109.7 133.5)">VSS_3</text>
<text x="111.7" y="133.5" transform="rotate(-90 111.7 133.5)">VDD_3</text>
<text x="113.6" y="133.5" transform="rotate(-90 113.6 133.5)">TCK/AN12/PMA11/RP44/RB12</text>
<text x="115.5" y="133.5" transform="rotate(-90 115.5 133.5)">TDI/AN13/PMA10/RP45/RB13</text>
<text x="117.4" y="133.5" transform="rotate(-90 117.4 133.5)">AN14/PMA1/RP46/RB14</text>
<text x="119.4" y="133.5" transform="rotate(-90 119.4 133.5)">AN15/PMA0/RP47/RB15</text>
<text x="121.3" y="133.5" transform="rotate(-90 121.3 133.5)">SDA2/PMA9/RP100/RF4</text>
<text x="123.2" y="133.5" transform="rotate(-90 123.2 133.5)">SCL2/PMA8/RP101/RF5</text>
<text x="93.4" y="138.9" transform="rotate(-90 93.4 138.9)">17</text>
<text x="95.4" y="138.9" transform="rotate(-90 95.4 138.9)">18</text>
<text x="97.3" y="138.9" transform="rotate(-90 97.3 138.9)">19</text>
<text x="99.2" y="138.9" transform="rotate(-90 99.2 138.9)">20</text>
<text x="101.2" y="138.9" transform="rotate(-90 101.2 138.9)">21</text>
<text x="103.1" y="138.9" transform="rotate(-90 103.1 138.9)">22</text>
<text x="105" y="138.9" transform="rotate(-90 105 138.9)">23</text>
<text x="106.9" y="138.9" transform="rotate(-90 106.9 138.9)">24</text>
<text x="108.9" y="138.9" transform="rotate(-90 108.9 138.9)">25</text>
<text x="110.8" y="138.9" transform="rotate(-90 110.8 138.9)">26</text>
<text x="112.7" y="138.9" transform="rotate(-90 112.7 138.9)">27</text>
<text x="114.7" y="138.9" transform="rotate(-90 114.7 138.9)">28</text>
<text x="116.6" y="138.9" transform="rotate(-90 116.6 138.9)">29</text>
<text x="118.5" y="138.9" transform="rotate(-90 118.5 138.9)">30</text>
<text x="120.5" y="138.9" transform="rotate(-90 120.5 138.9)">31</text>
<text x="122.4" y="138.9" transform="rotate(-90 122.4 138.9)">32</text>
<text x="82.4" y="148.6">P$1</text>
<text x="82.4" y="146.6">P$2</text>
<text x="82.4" y="144.7">P$3</text>
<text x="134" y="146.6" transform="rotate(-90 134 146.6)">2</text>
<text x="139.8" y="146.6" transform="rotate(-90 139.8 146.6)">2</text>
<text x="118.5" y="152.4" transform="rotate(-90 118.5 152.4)">1</text>
<text x="134" y="151.9" transform="rotate(-90 134 151.9)">1</text>
<text x="139.8" y="151.9" transform="rotate(-90 139.8 151.9)">1</text>
<text x="118.5" y="157.7" transform="rotate(-90 118.5 157.7)">2</text>
</g>
<text font-size="1.5" x="62.6" y="76">IC1</text>
<g font-size="1.4">
<text x="147.7" y="54.3">IC2</text>
<text x="147.7" y="65.8">TP4056</text>
<text x="269.3" y="83.2">SOT23-1</text>
<text x="269.3" y="92.9">TLV271</text>
</g>
</svg>
